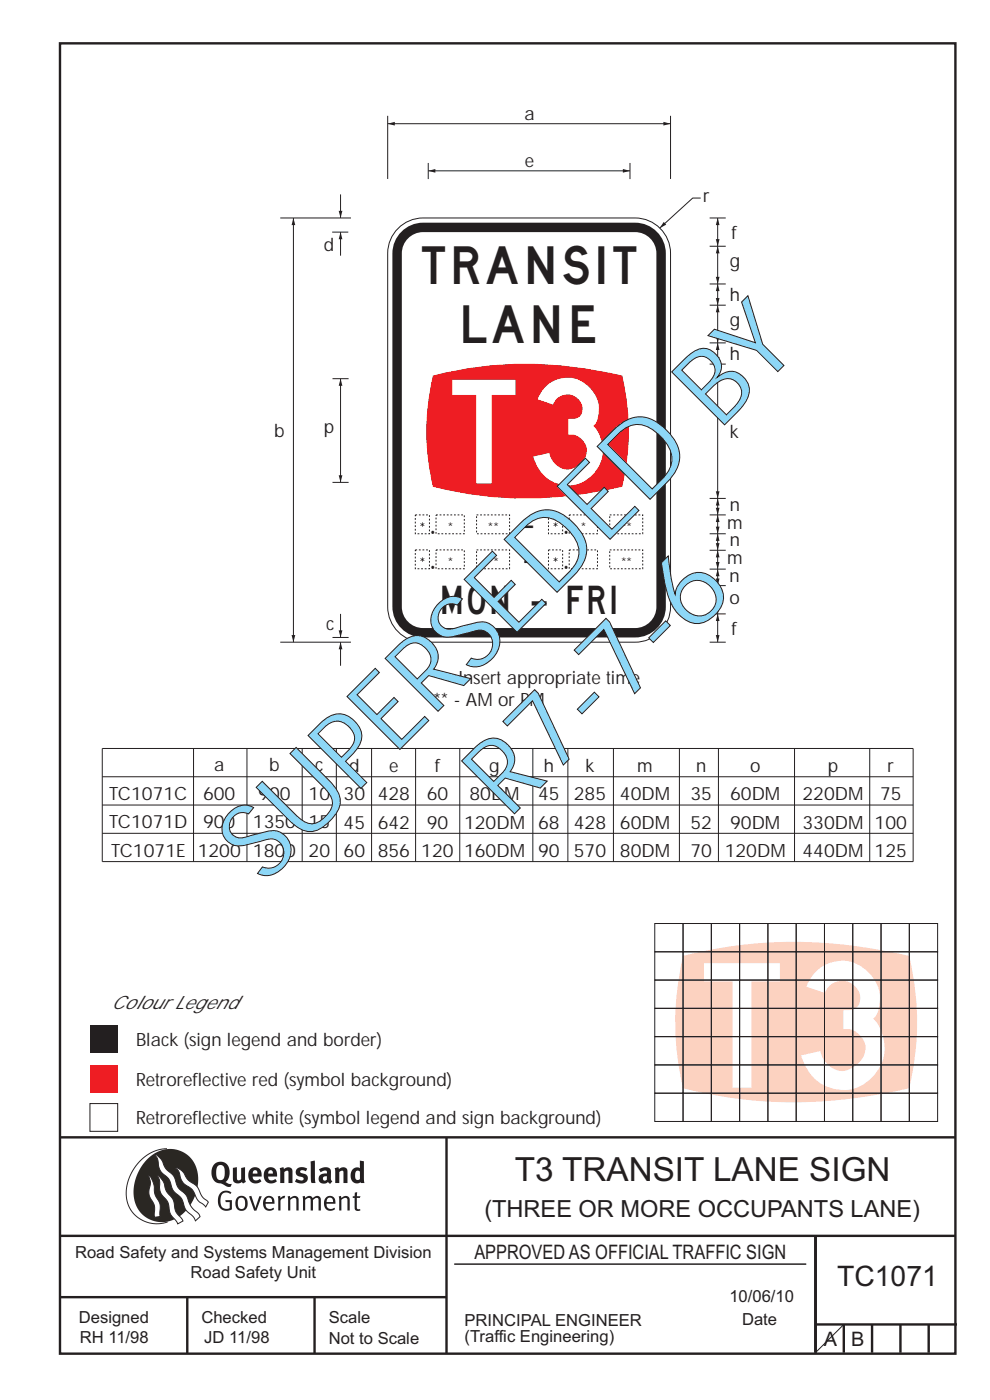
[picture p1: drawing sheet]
<svg xmlns="http://www.w3.org/2000/svg" width="210mm" height="297mm" viewBox="0 0 210 297" stroke-linecap="round" stroke-linejoin="round" font-family="sans-serif">
<g fill="none" stroke="#231f20" stroke-width=".51">
<path d="M12.7 9.2h190v278h-190zM12.7 241.3h190M94.7 241.4v45.8M12.7 275.2h82M12.7 262.2h190.1M39.7 275.2v12M66.7 275.2v12M173 262.2v24.8M173 281h30M179 281v6M185 281v6M191 281v6"/>
<path d="M197 281v6"/>
</g>
<path d="M96.4 268.2h74.6" fill="none" stroke="#231f20" stroke-width=".21"/>
<path d="M35.4 243.7a9.5 9.5 0 0 0-8.6 10.5 6.5 6.5 0 0 0 8.8 5.1" fill="none" stroke="#2a2723" stroke-width=".21"/>
<path d="M31.3 245.9a6.1 6.1 0 0 1 7.3-1.6 6.1 6.1 0 0 1 3.4 6.7 8.8 8.8 0 0 1-7.2 8.3 6.1 6.1 0 0 1-6.4-7.5 10.5 10.5 0 0 1 2.9-5.9z" fill-rule="evenodd" fill="#2a2723"/>
<g fill="#fff" stroke="#2a2723" stroke-width=".21">
<path d="M31.6 249.4l.3 .3 .6 1.2 .4 2.5 1 2 .1 2.7-1.2 .2-.1-2.5-.9-1.8-.2-.7 .3-2.4z" fill-rule="evenodd"/>
<path d="M37.2 247.7l.5 .1 .9 .6 1.3 1.9 1.9 1.5 1.1 2.1 1.3 1.2-.6 1-1.6-1.5-1.2-2.2-1.9-1.4-.6-1-.4-1.5z" fill-rule="evenodd"/>
<path d="M32.8 244.9l.4 .1 .9 .9 1.1 2 1.6 1.5 1 2.5 1.6 1.6 1.2 2.5 1.6 1.6 .2 .5-.9 .9-.5-.9-1.6-1.5-1-2.4-1.7-1.7-.9-2.3-1.7-1.7-.4-1-.3-1.6z" fill-rule="evenodd"/>
<path d="M33.4 249.4l.5 .3 .7 1 .7 2.1 1.5 1.8 .5 2.5 1.5 1.8v.2l-1.1 .6-1.6-2.2-.5-2.5-1.5-1.9-.2-1-.1-1.6z" fill-rule="evenodd"/>
</g>
<g fill="#231f20">
<path d="M46.8 253.1l.5-.4 .7-.1 .6 .1 .5 .3-.2 .3-.9-.3-.8 .2-.3 .7-.1 1.1 .1 .7 .3 .5 .5 .2 .6 .1 .4-.2v-1.3h-.8l-.1-.4h1.4v2l-.7 .2-.8 .1-.6-.2-.5-.5-.3-.8-.1-.9 .2-.8z" fill-rule="evenodd"/>
<path d="M50.7 254.3l.7-.2 .5 .5 .1 1.2-.2 .4-.3 .3h-.5l-.4-.4-.1-1.1zM50.4 254l-.5 1.1 .3 1.2 .7 .6 1-.2 .4-.4 .2-.5v-.8l-.2-.7-.3-.4-.5-.2h-.6z" fill-rule="evenodd"/>
<path d="M52.8 253.8l.5-.1 .9 2.6 .8-2.5h.5l-1.1 3.1h-.5z" fill-rule="evenodd"/>
<path d="M56.6 254.2l.4-.1 .4 .1 .2 .3 .1 .5h-1.4zM56.3 254l-.5 1v.7l.3 .7 .4 .3 .5 .2 1.1-.3 .1-.1-.2-.3-.6 .3-.7-.1-.3-.3-.1-.6v-.1h1.9l-.2-1.2-.8-.5-.5 .1z" fill-rule="evenodd"/>
<path d="M58.9 253.8l.5-.1 .1 .5 .4-.4 .6-.1-.2 .6h-.4l-.4 .3v2.2h-.5z" fill-rule="evenodd"/>
<path d="M61 253.9l.5-.1a.24 .24 0 0 0 .1 .3 .24 .24 0 0 0 .3-.2l.8-.2 .6 .5v2.6h-.4l-.1-2.3-.1-.3-.3-.1-.8 .5v2.2h-.5z" fill-rule="evenodd"/>
<path d="M64.2 253.8h.4a.23 .23 0 0 0 .2 .3 .23 .23 0 0 0 .3-.2l.6-.2 .5 .2a.23 .23 0 0 0 .2 .3 .23 .23 0 0 0 .2-.2l.8-.3 .6 .4 .1 2.7h-.5v-2.3l-.1-.3-.3-.1-.8 .5v2.2h-.5v-2.3l-.1-.3h-.3l-.8 .4v2.2h-.4z" fill-rule="evenodd"/>
<path d="M69.5 254.2l.5-.1 .4 .1 .3 .8h-1.4zM69.2 254l-.5 1 .1 .7 .2 .7 .4 .3 .4 .2 1.1-.3 .2-.1-.2-.3-.6 .3-.7-.2-.3-.3v-.6h1.9l-.2-1.2-.4-.3-.5-.2-.5 .1z" fill-rule="evenodd"/>
<path d="M71.8 253.9l.5-.1a.24 .24 0 0 0 .1 .3 .24 .24 0 0 0 .4-.2l.7-.2 .6 .5 .1 2.6h-.5v-2.3l-.1-.3-.3-.1-.9 .5v2.2h-.4z" fill-rule="evenodd"/>
<path d="M75.3 253l.5-.1-.1 .9h.8l-.2 .4h-.6v2.1l.2 .2h.5v.3l-.2 .1h-.6l-.3-.4-.1-2.3h-.4v-.4h.4z" fill-rule="evenodd"/>
<path d="M46.2 247.4l.4-.2h.4l.6 .6v1.8l-.2 .5-.3 .2h-.8l-.3-.5-.1-1.6zM45.5 246.9l-.4 .7-.2 .8v1l.3 .9 .7 .6 1 .2 1.6 .7h.4l.3-.6h-.6l-.8-.4 .7-.9 .2-1.5a1.91 1.91 0 0 0-1.1-1.8 1.91 1.91 0 0 0-2.1 .3z" fill-rule="evenodd"/>
<path d="M49.4 247.8l.9-.2v2.5l.1 .2 .3 .1 .5-.3v-2.3l.8-.2v2.6l.2 .5-.7 .3a.39 .39 0 0 0-.7 0h-.8l-.5-.4z" fill-rule="evenodd"/>
<path d="M53.8 248.4l.3-.1h.3l.2 .7h-1zM53.1 248l-.3 .5-.1 .8 .1 .7 .3 .6 .5 .4 .6 .1 .7-.1 .6-.4-.4-.5-.4 .3h-.5l-.4-.1-.2-.4v-.3h1.9l-.1-1-.3-.6-1-.4-.5 .1z" fill-rule="evenodd"/>
<path d="M57.1 248.4l.2-.1h.4l.2 .7h-1zM56.4 248l-.3 .6-.2 .8 .2 .7 .3 .5 .5 .4 .6 .1 .7-.1 .5-.4-.3-.5-.6 .3h-.5l-.4-.6v-.2h1.9l-.1-.9-.3-.7-.5-.3-.5-.1-.5 .1z" fill-rule="evenodd"/>
<path d="M59.3 247.8l.8-.2 .1 .4 1-.4 .7 .4 .1 .4v2.6h-.8v-2.3l-.3-.3-.6 .3v2.3h-.9z" fill-rule="evenodd"/>
<path d="M63 248l.9-.4 1.3 .3-.3 .6-.9-.2-.3 .2 .1 .3 1 .3 .4 .4 .1 .8-.5 .6-1.1 .2-1.1-.4 .3-.6 1 .4 .3-.1 .2-.3-.1-.3-1-.3-.4-.2-.2-.7z" fill-rule="evenodd"/>
<path d="M68.6 249.7l.7-.1v.7l-.3 .2-.3-.1-.2-.3zM67.7 248.1l.3 .6 .8-.3 .5 .1a.35 .35 0 0 1 0 .5 .35 .35 0 0 1-.5 0l-1 .4-.2 .9 .2 .4 .3 .3h1.1a.49 .49 0 0 1 .8 .2l.5-.6-.3-.4v-1.7l-.2-.5-.4-.3-.6-.1z" fill-rule="evenodd"/>
<path d="M71 247.8l.8-.2 .1 .4 1-.4 .6 .4 .2 .4v2.6h-.8v-2.3l-.3-.3-.6 .3v2.3h-.9z" fill-rule="evenodd"/>
<path d="M75.6 248.5l.3-.1 .5 .2v1.5l-.4 .2h-.4l-.2-.4v-.9zM76.3 246.2v1.3a.19 .19 0 0 1 0 .3 .19 .19 0 0 1-.3-.1l-.8 .1-.6 .5-.2 .9 .1 1 .3 .5 .6 .3 .6 .1 .5-.3v.2h.8l-.1-4.6z" fill-rule="evenodd"/>
<path d="M65.9 246.4l.9-.2 .1 4.8h-.8l-.1-.3z" fill-rule="evenodd"/>
</g>
<path d="M179 281l-6 6" fill="none" stroke="#231f20" stroke-width=".21"/>
<path d="M144.9 202.8a97.6 97.6 0 0 1 48 0 60.1 60.1 0 0 1 0 28.1 98.1 98.1 0 0 1-48 0 60 60 0 0 1 0-28.1z" fill-rule="evenodd" fill="#fcd2c0"/>
<g fill="none" stroke="#231f20" stroke-width=".21">
<path d="M138.9 195.9h6v6h-6zM144.9 195.9h6v6h-6zM150.9 195.9h6v6h-6zM156.9 195.9h6v6h-6zM162.9 195.9h6v6h-6zM168.9 195.9h6v6h-6zM174.9 195.9h6v6h-6zM180.9 195.9h6v6h-6zM186.9 195.9h6v6h-6zM192.9 195.9h6v6h-6zM138.9 201.9h6v6h-6zM138.9 207.9h6v6h-6z"/>
<path d="M138.9 213.9h6v6h-6zM138.9 219.9h6v6h-6zM144.9 201.9h6v6h-6zM144.9 207.9h6v6h-6zM144.9 213.9h6v6h-6zM144.9 219.9h6v6h-6zM150.9 201.9h6v6h-6zM150.9 207.9h6v6h-6zM150.9 213.9h6v6h-6zM150.9 219.9h6v6h-6zM156.9 201.9h6v6h-6zM156.9 207.9h6v6h-6z"/>
<path d="M156.9 213.9h6v6h-6zM156.9 219.9h6v6h-6zM162.9 201.9h6v6h-6zM162.9 207.9h6v6h-6zM162.9 213.9h6v6h-6zM162.9 219.9h6v6h-6zM168.9 201.9h6v6h-6zM168.9 207.9h6v6h-6zM168.9 213.9h6v6h-6zM168.9 219.9h6v6h-6zM174.9 201.9h6v6h-6zM174.9 207.9h6v6h-6z"/>
<path d="M174.9 213.9h6v6h-6zM174.9 219.9h6v6h-6zM180.9 201.9h6v6h-6zM180.9 207.9h6v6h-6zM180.9 213.9h6v6h-6zM180.9 219.9h6v6h-6zM186.9 201.9h6v6h-6zM186.9 207.9h6v6h-6zM186.9 213.9h6v6h-6zM186.9 219.9h6v6h-6zM192.9 201.9h6v6h-6zM192.9 207.9h6v6h-6z"/>
<path d="M192.9 213.9h6v6h-6zM192.9 219.9h6v6h-6zM138.9 225.9h6v6h-6zM138.9 231.9h6v6h-6zM144.9 225.9h6v6h-6zM144.9 231.9h6v6h-6zM150.9 225.9h6v6h-6zM150.9 231.9h6v6h-6zM156.9 225.9h6v6h-6zM156.9 231.9h6v6h-6zM162.9 225.9h6v6h-6zM162.9 231.9h6v6h-6z"/>
<path d="M168.9 225.9h6v6h-6zM168.9 231.9h6v6h-6zM174.9 225.9h6v6h-6zM174.9 231.9h6v6h-6zM180.9 225.9h6v6h-6zM180.9 231.9h6v6h-6zM186.9 225.9h6v6h-6zM186.9 231.9h6v6h-6zM192.9 225.9h6v6h-6zM192.9 231.9h6v6h-6z"/>
</g>
<path d="M19.1 226h5.9v5.9h-5.9z" fill-rule="evenodd" fill="#ee1d23"/>
<path d="M19.1 217.5h5.9v5.9h-5.9z" fill-rule="evenodd" fill="#231f20"/>
<path d="M19.1 234.1h5.9v5.9h-5.9z" fill-rule="evenodd" fill="#fff" stroke="#231f20" stroke-width=".21"/>
<g fill="none" stroke="#231f20" stroke-width=".21">
<path d="M152.2 124.2v6M21.7 158.8h172v24h-172zM41.1 158.8v24M52.4 158.8v24M64.1 158.8v24M71.3 158.8v24M78.8 158.8v24M88.2 158.8v24M97.5 158.8v24M113 158.8v24M120.5 158.8v24M130.1 158.8v24"/>
<path d="M144.1 158.8v24M152.4 158.8v24M168.5 158.8v24M184.5 158.8v24M21.7 164.8h172M21.7 170.8h172M21.7 176.8h172"/>
</g>
<g fill="#231f20">
<path d="M152.2 124.2l.4 1.6h-.8z"/>
<path d="M151.8 128.7h.8l-.4 1.5z"/>
</g>
<path d="M152.2 116.7v4" fill="none" stroke="#231f20" stroke-width=".21"/>
<g fill="#231f20">
<path d="M152.2 116.7l.4 1.6h-.8z"/>
<path d="M151.8 119.2h.8l-.4 1.5z"/>
</g>
<path d="M152.2 109.2v4" fill="none" stroke="#231f20" stroke-width=".21"/>
<g fill="#231f20">
<path d="M152.2 109.2l.4 1.6h-.8z"/>
<path d="M151.8 111.7h.8l-.4 1.5z"/>
</g>
<path d="M152.2 120.7v3.5" fill="none" stroke="#231f20" stroke-width=".21"/>
<g fill="#231f20">
<path d="M152.2 120.7l.4 1.6h-.8z"/>
<path d="M151.8 122.7h.8l-.4 1.5z"/>
</g>
<path d="M152.2 105.7v3.5" fill="none" stroke="#231f20" stroke-width=".21"/>
<g fill="#231f20">
<path d="M152.2 105.7l.4 1.6h-.8z"/>
<path d="M151.8 107.7h.8l-.4 1.5z"/>
</g>
<path d="M152.2 113.2v3.5" fill="none" stroke="#231f20" stroke-width=".21"/>
<g fill="#231f20">
<path d="M152.2 113.2l.4 1.6h-.8z"/>
<path d="M151.8 115.2h.8l-.4 1.5z"/>
</g>
<path d="M152.2 60.2v4.5" fill="none" stroke="#231f20" stroke-width=".21"/>
<g fill="#231f20">
<path d="M152.2 60.2l.4 1.6h-.8z"/>
<path d="M151.8 63.2h.8l-.4 1.5z"/>
</g>
<path d="M152.2 72.7v4.5" fill="none" stroke="#231f20" stroke-width=".21"/>
<g fill="#231f20">
<path d="M152.2 72.7l.4 1.6h-.8z"/>
<path d="M151.8 75.7h.8l-.4 1.5z"/>
</g>
<path d="M152.2 64.7v8" fill="none" stroke="#231f20" stroke-width=".21"/>
<g fill="#231f20">
<path d="M152.2 64.7l.4 1.6h-.8z"/>
<path d="M151.8 71.2h.8l-.4 1.5z"/>
</g>
<path d="M152.2 52.2v8" fill="none" stroke="#231f20" stroke-width=".21"/>
<g fill="#231f20">
<path d="M152.2 52.2l.4 1.6h-.8z"/>
<path d="M151.8 58.7h.8l-.4 1.5z"/>
</g>
<path d="M152.2 46.2v6" fill="none" stroke="#231f20" stroke-width=".21"/>
<g fill="#231f20">
<path d="M152.2 46.2l.4 1.6h-.8z"/>
<path d="M151.8 50.7h.8l-.4 1.5z"/>
</g>
<path d="M152.2 130.2v6" fill="none" stroke="#231f20" stroke-width=".21"/>
<g fill="#231f20">
<path d="M152.2 130.2l.4 1.6h-.8z"/>
<path d="M151.8 134.7h.8l-.4 1.5z"/>
</g>
<path d="M90.8 36.2h42.8" fill="none" stroke="#231f20" stroke-width=".21"/>
<g fill="#231f20">
<path d="M90.8 36.2l1.6-.3v.7z"/>
<path d="M132.1 35.9l1.5 .3-1.5 .4z"/>
</g>
<path d="M82.2 26.2h60" fill="none" stroke="#231f20" stroke-width=".21"/>
<g fill="#231f20">
<path d="M82.2 26.2l1.6-.3v.7z"/>
<path d="M140.7 25.9l1.5 .3-1.5 .4z"/>
</g>
<g fill="none" stroke="#231f20" stroke-width=".21">
<path d="M82.2 24.6v13.4M90.8 34.6v3.4M133.6 34.6v3.4M142.2 24.6v13.4M148.6 42h-1.7l-7 6.4M150.5 46.2h3.5M150.5 52.2h3.5M150.5 64.7h3.5M150.5 77.2h3.5M150.5 60.2h3.5M150.5 72.7h3.5M150.5 109.2h3.5"/>
<path d="M150.5 116.7h3.5M150.5 113.2h3.5M150.5 105.7h3.5M150.5 130.2h3.5M150.5 124.2h3.5M150.5 120.7h3.5M150.5 136.2h3.5"/>
</g>
<path d="M140.8 47.1l.5 .6-1.4 .7z" fill="#231f20"/>
<path d="M152.2 77.2v28.5" fill="none" stroke="#231f20" stroke-width=".21"/>
<g fill="#231f20">
<path d="M152.2 77.2l.4 1.6h-.8z"/>
<path d="M151.8 104.2h.8l-.4 1.5z"/>
</g>
<path d="M84.1 48.8a7.5 7.5 0 0 1 5.6-2.6h45a7.5 7.5 0 0 1 7.5 7.6v74.9a7.5 7.5 0 0 1-7.5 7.5h-45a7.5 7.5 0 0 1-7.5-7.5v-74.9a7.5 7.5 0 0 1 1.9-5z" fill="none" stroke="#231f20" stroke-width=".21"/>
<path d="M84.8 49.5a6.5 6.5 0 0 1 4.9-2.3h45a6.5 6.5 0 0 1 6.5 6.6v74.9a6.5 6.5 0 0 1-6.5 6.5h-45a6.5 6.5 0 0 1-6.5-6.5v-74.9a6.5 6.5 0 0 1 1.6-4.3z" fill-rule="evenodd" fill="#231f20"/>
<path d="M86.3 50.9a4.5 4.5 0 0 1 3.4-1.7h45a4.5 4.5 0 0 1 4.5 4.6v74.9a4.5 4.5 0 0 1-4.5 4.5h-45a4.5 4.5 0 0 1-4.5-4.5v-74.9a4.5 4.5 0 0 1 1.1-2.9z" fill-rule="evenodd" fill="#fff"/>
<path d="M88.1 109.2h3v4h-3zM88.1 116.7h3v4h-3zM92.5 109.2h6v4h-6zM92.5 116.7h6v4h-6zM101.1 109.2h7v4h-7zM101.1 116.7h7v4h-7zM116.3 109.2h3v4h-3zM116.3 116.7h3v4h-3zM120.7 109.2h6v4h-6zM120.7 116.7h6v4h-6zM129.3 109.2h7v4h-7zM129.3 116.7h7v4h-7z" fill="none" stroke="#231f20" stroke-width=".21" stroke-dasharray=".4 .4" stroke-linecap="butt"/>
<g fill="#231f20">
<path d="M89.2 111l.3 .2v-.4h.2v.4l.3-.2v.1l-.3 .2 .3 .2v.1l-.3-.2v.4h-.2v-.4l-.3 .2v-.1l.3-.2-.3-.2z" fill-rule="evenodd"/>
<path d="M89.2 118.4l.3 .2v-.4h.2v.4l.3-.2v.1l-.3 .2 .3 .2v.1l-.3-.2v.4h-.2v-.4l-.3 .2v-.1l.3-.2-.3-.2z" fill-rule="evenodd"/>
<path d="M117.5 111l.3 .2v-.4h.1v.4l.3-.2 .1 .1-.3 .2 .3 .2-.1 .1-.3-.2v.4h-.1v-.4l-.3 .2-.1-.1 .3-.2-.3-.2z" fill-rule="evenodd"/>
<path d="M117.5 118.4l.3 .2v-.4h.1v.4l.3-.2 .1 .1-.3 .2 .3 .2-.1 .1-.3-.2v.4h-.1v-.4l-.3 .2-.1-.1 .3-.2-.3-.2z" fill-rule="evenodd"/>
</g>
<path d="M91.9 79.8a81.5 81.5 0 0 1 40 0 50.1 50.1 0 0 1 0 23.4 81.5 81.5 0 0 1-40 0 50 50 0 0 1 0-23.4z" fill-rule="evenodd" fill="#ee1d23" stroke="#ee1d23" stroke-width=".21"/>
<path d="M72.2 80.3v22" fill="none" stroke="#231f20" stroke-width=".21"/>
<g fill="#231f20">
<path d="M72.2 80.3l.4 1.6h-.8z"/>
<path d="M71.8 100.8h.8l-.4 1.5z"/>
</g>
<path d="M59.5 46.2h15M62.2 46.2v90M59.5 136.2h15" fill="none" stroke="#231f20" stroke-width=".21"/>
<g fill="#231f20">
<path d="M62.2 46.2l.4 1.6h-.7z"/>
<path d="M61.9 134.7h.7l-.4 1.5z"/>
</g>
<path d="M70.5 49.2h3.4M70.5 80.3h3.4M70.5 102.3h3.4M70.5 135.2h3.4M72.2 130.2v5" fill="none" stroke="#231f20" stroke-width=".21"/>
<path d="M71.8 133.7h.8l-.4 1.5z" fill="#231f20"/>
<path d="M72.2 41.2v5" fill="none" stroke="#231f20" stroke-width=".21"/>
<path d="M71.8 44.7h.8l-.4 1.5z" fill="#231f20"/>
<path d="M72.2 136.2v5" fill="none" stroke="#231f20" stroke-width=".21"/>
<path d="M72.2 136.2l.4 1.6h-.8z" fill="#231f20"/>
<path d="M72.2 49.2v5" fill="none" stroke="#231f20" stroke-width=".21"/>
<path d="M72.2 49.2l.4 1.6h-.8z" fill="#231f20"/>
<g font-size="26.4" fill="#fff">
<text x="149.3" y="230.8">T</text>
<text x="169.9" y="230.8">3</text>
</g>
<g font-size="22.4" fill="#8dd7f7">
<text x="108" y="173.8" transform="rotate(-45 108 173.8)">R7-7-6</text>
<text x="56" y="187.9" transform="rotate(-45 56 187.9)">SUPERSEDED BY</text>
</g>
<text font-size="22" fill="#fff" x="95.9" y="102.6">T3</text>
<g font-size="8" fill="#231f20">
<text x="89.5" y="60.2">TRANSIT</text>
<text x="98.3" y="72.7">LANE</text>
</g>
<text font-size="7.1" fill="#231f20" x="109.2" y="250.6">T3 TRANSIT LANE SIGN</text>
<g font-size="6" fill="#231f20">
<text x="93.9" y="130.2">MON - FRI</text>
<text x="177.6" y="272.9">TC1071</text>
</g>
<text font-size="5" fill="#231f20" x="102.7" y="258.3">(THREE OR MORE OCCUPANTS LANE)</text>
<g font-size="4.2" fill="#231f20">
<text x="100.6" y="267.2">APPROVED AS OFFICIAL TRAFFIC SIGN</text>
<text x="174.7" y="285.6">A</text>
<text x="180.6" y="285.6">B</text>
</g>
<g font-size="3.9" fill="#231f20">
<text x="111.3" y="25.4">a</text>
<text x="111.3" y="35.4">e</text>
<text x="149.2" y="42.9">r</text>
<text x="68.7" y="53.2">d</text>
<text x="155.2" y="50.7">f</text>
<text x="154.8" y="56.7">g</text>
<text x="154.8" y="64">h</text>
<text x="154.8" y="69.2">g</text>
<text x="154.8" y="76.5">h</text>
<text x="58.1" y="92.7">b</text>
<text x="68.7" y="91.8">p</text>
<text x="154.8" y="93">k</text>
<text x="154.3" y="112.1">m</text>
<text x="154.8" y="108.4">n</text>
<text x="154.3" y="119.6">m</text>
<text x="154.8" y="115.8">n</text>
<text x="154.8" y="123.5">n</text>
<text x="154.7" y="128.1">o</text>
<text x="69.2" y="133.6">c</text>
<text x="155.2" y="134.7">f</text>
<text x="91.9" y="145.2">* - Insert appropriate time</text>
<text x="91.9" y="149.8">** - AM or PM</text>
<text x="45.4" y="163.6">a</text>
<text x="57.1" y="163.6">b</text>
<text x="66.9" y="163.6">c</text>
<text x="74.1" y="163.7">d</text>
<text x="82.6" y="163.7">e</text>
<text x="92.2" y="163.7">f</text>
<text x="103.8" y="163.7">g</text>
<text x="115.4" y="163.7">h</text>
<text x="124.2" y="163.7">k</text>
<text x="135.2" y="163.7">m</text>
<text x="147.7" y="163.7">n</text>
<text x="159.1" y="163.7">o</text>
<text x="175.6" y="163.7">p</text>
<text x="188.3" y="163.7">r</text>
<text x="23.2" y="169.6">TC1071C</text>
<text x="43.1" y="169.6">600</text>
<text x="54.8" y="169.6">900</text>
<text x="65.5" y="169.6">10</text>
<text x="72.9" y="169.8">30</text>
<text x="80.1" y="169.8">428</text>
<text x="90.5" y="169.8">60</text>
<text x="99.6" y="169.8">80DM</text>
<text x="114.1" y="169.8">45</text>
<text x="121.7" y="169.8">285</text>
<text x="131.5" y="169.8">40DM</text>
<text x="146.5" y="169.8">35</text>
<text x="154.9" y="169.8">60DM</text>
<text x="170.2" y="169.8">220DM</text>
<text x="186.7" y="169.8">75</text>
<text x="23.2" y="175.7">TC1071D</text>
<text x="43.1" y="175.7">900</text>
<text x="53.6" y="175.7">1350</text>
<text x="65.5" y="175.7">15</text>
<text x="72.9" y="175.8">45</text>
<text x="80.1" y="175.8">642</text>
<text x="90.5" y="175.8">90</text>
<text x="98.4" y="175.8">120DM</text>
<text x="114.1" y="175.8">68</text>
<text x="121.7" y="175.8">428</text>
<text x="131.5" y="175.8">60DM</text>
<text x="146.5" y="175.8">52</text>
<text x="154.9" y="175.8">90DM</text>
<text x="170.2" y="175.8">330DM</text>
<text x="185.5" y="175.8">100</text>
<text x="23.6" y="181.7">TC1071E</text>
<text x="41.9" y="181.7">1200</text>
<text x="53.6" y="181.7">1800</text>
<text x="65.5" y="181.7">20</text>
<text x="72.9" y="181.9">60</text>
<text x="80.1" y="181.9">856</text>
<text x="89.4" y="181.9">120</text>
<text x="98.4" y="181.9">160DM</text>
<text x="114.1" y="181.9">90</text>
<text x="121.7" y="181.9">570</text>
<text x="131.5" y="181.9">80DM</text>
<text x="146.5" y="181.9">70</text>
<text x="153.7" y="181.9">120DM</text>
<text x="170.2" y="181.9">440DM</text>
<text x="185.5" y="181.9">125</text>
<text x="23.6" y="214.1">Colour Legend</text>
<text x="28.9" y="221.9">Black (sign legend and border)</text>
<text x="28.9" y="230.4">Retroreflective red (symbol background)</text>
<text x="28.9" y="238.5">Retroreflective white (symbol legend and sign background)</text>
</g>
<g font-size="3.5" fill="#231f20">
<text x="91.5" y="113.2">.</text>
<text x="111.3" y="113.1">-</text>
<text x="119.8" y="113.2">.</text>
<text x="91.5" y="120.6">.</text>
<text x="111.3" y="120.5">-</text>
<text x="119.8" y="120.6">.</text>
<text x="15.9" y="266.8">Road Safety and Systems Management Division</text>
<text x="40.4" y="271.1">Road Safety Unit</text>
<text x="16.7" y="280.6">Designed</text>
<text x="42.7" y="280.6">Checked</text>
<text x="69.7" y="280.6">Scale</text>
<text x="98.5" y="281.4">PRINCIPAL ENGINEER</text>
<text x="154.7" y="276.2">10/06/10</text>
<text x="157.4" y="281.2">Date</text>
<text x="16.9" y="284.8">RH 11/98</text>
<text x="43.3" y="284.8">JD 11/98</text>
<text x="69.7" y="285.2">Not to Scale</text>
<text x="98.5" y="284.8">(Traffic Engineering)</text>
</g>
<g font-size="2.8" fill="#231f20">
<text x="95" y="112.8">*</text>
<text x="103.5" y="112.9">**</text>
<text x="123.2" y="112.8">*</text>
<text x="131.7" y="112.9">**</text>
<text x="95" y="120.3">*</text>
<text x="103.5" y="120.3">**</text>
<text x="123.2" y="120.3">*</text>
<text x="131.7" y="120.3">**</text>
</g>
</svg>
